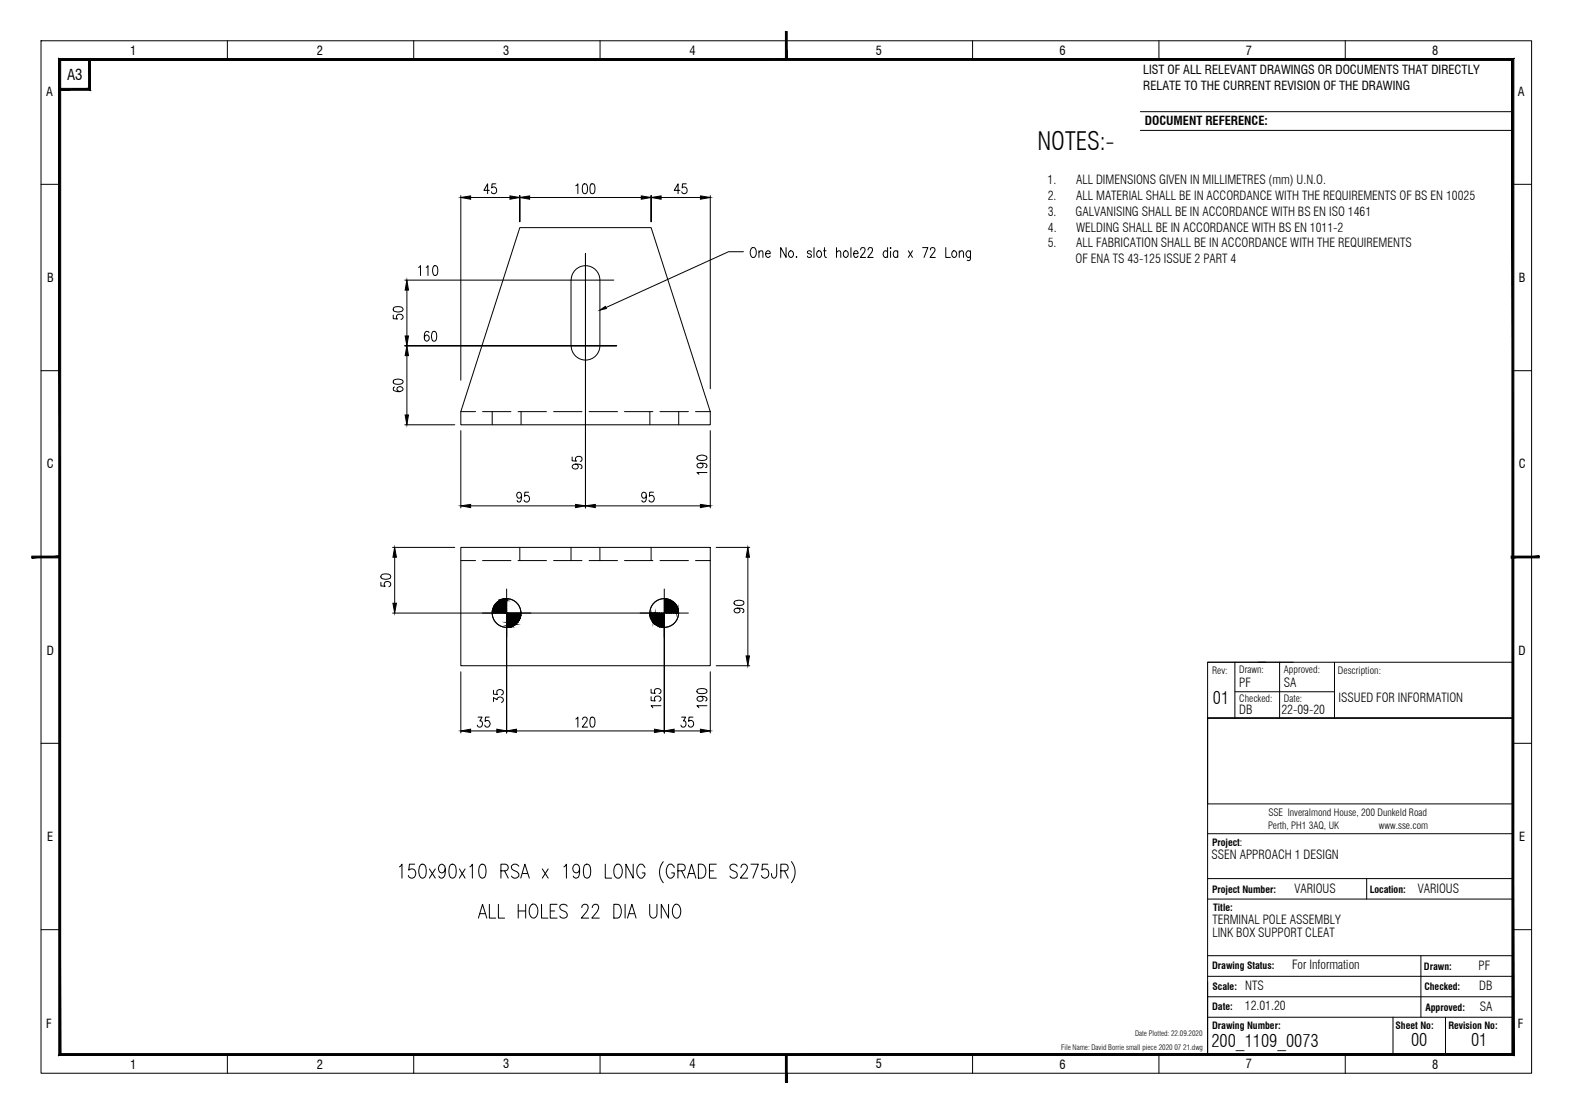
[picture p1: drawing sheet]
<svg xmlns="http://www.w3.org/2000/svg" width="420mm" height="297mm" viewBox="0 0 420 297" stroke-linecap="round" stroke-linejoin="round" font-family="sans-serif">
<!-- layer: Border -->
<g fill="none" stroke="#000" stroke-width=".27">
<path d="M304.4 29.8h99.4M304.4 34.8h99.4M322.4 176.7h81.4M345.2 176.7h-22.8v14.9h81.4h-81.4v89.8h81.4M356.2 176.7v14.9M403.8 213.5v18.1M322.4 222.5h81.4M322.4 234.5h81.4M322.4 239.9h81.4M364.8 234.5v5.4M322.4 255.1h81.4M379.3 255.1v16.4"/>
<path d="M322.4 260.6h81.4M322.4 266h81.4M322.4 271.5h81.4M371.8 271.5v9.9M385.9 271.5v9.9"/>
</g>
<!-- layer: Border Grid -->
<g fill="none" stroke="#000" stroke-width=".27">
<path d="M11 10.9h397.8v275.5h-397.8zM60.7 10.9v5M110.4 10.9v5M160.2 10.9v5M259.6 10.9v5M309.4 10.9v5M359.1 10.9v5M11 49.2h4.9M403.8 49.2h5M11 98.9h4.9M403.8 98.9h5M11 198.4h4.9"/>
<path d="M403.8 198.4h5M11 248.1h4.9M403.8 248.1h5M60.7 281.4v5M110.4 281.4v5M160.2 281.4v5M259.6 281.4v5M309.4 281.4v5M359.1 281.4v5"/>
</g>
<!-- layer: Border -->
<g fill="#000" stroke="#000" stroke-width=".27">
<path d="M15.7 15.6l.5 .5 387.9-.5zM16.2 16.1l387.9-.5-.5 .5zM404.1 15.6l-.5 .5 .5 265.6zM403.6 16.1l.5 265.6-.5-.5zM15.7 281.7h388.4l-.5-.5zM16.2 281.2h387.4l-387.9 .5zM15.7 15.6v266.1l.5-.5zM15.7 15.6l.5 .5v265.1z"/>
<path d="M15.9 23.6v.5l7.8-.5zM15.9 24.1l7.8-.5 .5 .5zM23.7 15.9v7.7l.5 .5zM23.7 15.9h.5v8.2z"/>
</g>
<!-- layer: 0 -->
<g fill="#000" stroke="#000" stroke-width=".27">
<path d="M209.7 8.4v7.5h.4zM209.7 8.4h.4v7.5z"/>
<path d="M8.5 148.9h7.4v-.5zM8.5 148.4h7.4l-7.4 .5z"/>
<path d="M403.4 148.9h7.5v-.5zM403.4 148.4h7.5l-7.5 .5z"/>
<path d="M209.7 281.4v7.5h.4zM209.7 281.4h.4v7.5z"/>
</g>
<path d="M329.6 176.7v14.9M335.9 176.7h2M341.6 176.7v14.9M403.8 176.7v14.9M322.4 191.6h81.4v22.9h-81.4zM329.6 184.6h26.6" fill="none" stroke="#000" stroke-width=".27"/>
<!-- layer: PDF34_Text -->
<g fill="none" stroke="#000" stroke-width=".27">
<path d="M106.6 231.4l.7-.8v3.8M110.7 230.6h-1.4l-.2 1.6a1.15 1.15 0 0 1 1.9 .8 1.15 1.15 0 0 1-1.7 1.1l-.3-.5M112.3 230.8l.6-.2a1.81 1.81 0 0 1 .9 2.2l-.4 1.3-.8 .3a2.65 2.65 0 0 1-.3-3.6zM114.6 231.9l1.6 2.5M116.2 231.9l-1.6 2.5M118.9 231.9a.95 .95 0 0 1-1.5 .9 1.28 1.28 0 0 1 .6-2.2l.4 .2a2.84 2.84 0 0 1 0 3.3l-.7 .3-.4-.3-.1-.3M120.2 230.8l.7-.2a1.81 1.81 0 0 1 .9 2.2l-.4 1.3-.7 .3a1.78 1.78 0 0 1-.9-2.2zM122.6 231.9l1.5 2.5M124.1 231.9l-1.5 2.5M125.4 231.4l.7-.8v3.8M128.3 230.8l.6-.2a1.81 1.81 0 0 1 .8 2.2l-.3 1.3-.8 .3a1.78 1.78 0 0 1-.8-2.2l.1-.8zM133.7 232.4h1.2a.9 .9 0 0 0 .8-.9 .9 .9 0 0 0-.8-.9h-1.2v3.8"/>
<path d="M134.7 232.4l1 2M138.5 231.2a1.04 1.04 0 0 0-1.1-.6 1.04 1.04 0 0 0-.9 .9l.6 .7a1.91 1.91 0 0 1 1.4 1.1 1.05 1.05 0 0 1-.8 1.1 1.05 1.05 0 0 1-1.2-.6M139 234.4l1.1-3.8 1.2 3.8M139.5 233.1h1.3M144.8 231.9l1.5 2.5M146.3 231.9l-1.5 2.5M150.5 231.4l.7-.8v3.8M154.7 231.9a.93 .93 0 0 1-1 1.1 1.2 1.2 0 0 1-.8-1.3 1.2 1.2 0 0 1 1-1.1l.4 .2a3.4 3.4 0 0 1 0 3.3l-.7 .3-.6-.6M156.1 230.8l.7-.2a1.81 1.81 0 0 1 .9 2.2l-.4 1.3-.7 .3a1.78 1.78 0 0 1-.9-2.2zM161.6 230.6v3.8h1.7M164.4 230.8l.3-.2a1.28 1.28 0 0 1 1.4 1.5 1.66 1.66 0 0 1-1.4 2.3 2.46 2.46 0 0 1-.3-3.6zM169 230.6v3.8l-1.9-3.8v3.8"/>
<path d="M172.2 231.5a1.04 1.04 0 0 0-1.6-.7 2.41 2.41 0 0 0 .2 3.6 1.18 1.18 0 0 0 1.4-1.4h-.8M177 230a4.5 4.5 0 0 0 0 5.6M180 231.5a.98 .98 0 0 0-1-.9 .98 .98 0 0 0-1 .9 2.41 2.41 0 0 0 .7 2.9 1.17 1.17 0 0 0 1.3-1.4h-.7M181 232.4h1.2a.9 .9 0 0 0 .7-.9 .9 .9 0 0 0-.7-.9h-1.2v3.8M181.9 232.4l1 2M183.5 234.4l1.1-3.8 1.1 3.8M183.9 233.1h1.4M186.4 230.6h1a2.17 2.17 0 0 1 0 3.8h-1zM189.4 232.4h1.1M191.2 230.6h-1.8v3.8h1.8M196.8 231.2a.98 .98 0 0 0-1.3-.6 .98 .98 0 0 0-.5 1.3l1.2 .7a.91 .91 0 0 1 .6 .9 .91 .91 0 0 1-.7 .9h-.5l-.8-.6M197.8 231.5l.1-.5a.88 .88 0 0 1 1.3-.2 .88 .88 0 0 1 .1 1.3l-1.7 2.3h2"/>
<path d="M200.5 230.6h1.9l-1.4 3.8M205 230.6h-1.5l-.1 1.6a1.07 1.07 0 0 1 1.3-.2 1.07 1.07 0 0 1 .5 1.3 1 1 0 0 1-.8 1 1 1 0 0 1-1.1-.7M207.3 230.6v2.9l-.3 .6-.5 .3a1.06 1.06 0 0 1-.6-1.3M208.4 232.4h1.3a.91 .91 0 0 0 .7-.9 .91 .91 0 0 0-.7-.9h-1.3v3.8M209.4 232.4l1 2M211.2 230a4.5 4.5 0 0 1 0 5.6M127.7 245l1.1-3.7 1.1 3.7M128.1 243.8h1.4M130.6 241.3v3.7h1.7M133 241.3v3.7h1.7M138.3 241.3v3.7M138.3 243.1h2"/>
<path d="M140.3 241.3v3.7M141.8 241.5a1.11 1.11 0 0 1 1.3 0 1.11 1.11 0 0 1 .4 1.2l-.1 1.4a1 1 0 0 1-.9 .9 1 1 0 0 1-1.1-.8l-.1-1.6zM144.6 241.3v3.7h1.6M146.9 243.1h1.2M148.7 241.3h-1.8v3.7h1.8M151.4 241.9a1.06 1.06 0 0 0-1.1-.6 1.06 1.06 0 0 0-.9 .9 1.6 1.6 0 0 0 1.5 1.1l.2 .2a.9 .9 0 0 1 .3 .9 .9 .9 0 0 1-.7 .6l-1-.1-.3-.4M155.3 242.2l.3-.7 .8-.2a1.2 1.2 0 0 1 .2 2l-1.4 1.7h1.9M158.1 242.2v-.1a.93 .93 0 0 1 1.1-.8 1.2 1.2 0 0 1 .2 2l-1.4 1.7h2M163.9 241.3h.9a1.78 1.78 0 0 1 1 2.4 1.58 1.58 0 0 1-1 1.3h-.9zM166.9 241.3v3.7M167.5 245l1.2-3.7 1.1 3.7M168 243.8h1.3"/>
<path d="M173.4 241.3v2.7a.98 .98 0 0 0 1 1 .98 .98 0 0 0 1-1v-2.7M178.5 241.3v3.7l-2-3.7v3.7M180 241.6a.91 .91 0 0 1 1-.2 .91 .91 0 0 1 .6 .8 2.34 2.34 0 0 1-.7 2.8 1.53 1.53 0 0 1-1.4-2z"/>
</g>
<!-- layer: PDF34_EL-Steel -->
<g fill="none" stroke="#000" stroke-width=".27">
<path d="M138.8 60.7h35l15.8 49.2v3.5h-66.6v-3.5zM152.4 74.8v17.5M152.5 74.7a3.8 3.8 0 0 1 3.8-3.8 3.8 3.8 0 0 1 3.8 3.8v17.6a3.8 3.8 0 0 1-3.8 3.8 3.8 3.8 0 0 1-3.8-3.8M131.4 109.9v3.5M139.1 109.9v3.5M173.5 109.9v3.5M181.2 109.9v3.5M123 146.1h66.6v31.6h-66.6zM138.8 146.1v3.5M152.4 146.1v3.5M160.1 146.1v3.5M173.8 146.1v3.5"/>
<circle cx="135.2" cy="163.6" r="3.8"/>
<circle cx="177.3" cy="163.6" r="3.8"/>
</g>
<!-- layer: PDF34_EL-Steel-Hidd -->
<g fill="none" stroke="#000" stroke-width=".27">
<path d="M123 109.9h3.9M128.8 109.9h7.6M138.3 109.9h7.6M147.8 109.9h7.5M157.3 109.9h7.5M166.7 109.9h7.6M176.2 109.9h7.6M185.7 109.9h3.9M123 149.6h3.9M128.8 149.6h7.6M138.3 149.6h7.6M147.8 149.6h7.5"/>
<path d="M157.3 149.6h7.5M166.7 149.6h7.6M176.2 149.6h7.6M185.7 149.6h3.9"/>
</g>
<!-- layer: PDF34_Dimensions -->
<g fill="none" stroke="#000" stroke-width=".27">
<path d="M123 52.2v49.3M125.6 52.7h10.5M130.6 50.8h-1.4l1-1.7v2.6M132.4 49.1h-1.1v1.1a.81 .81 0 0 1 1.1 0 .81 .81 0 0 1 0 1.2 .81 .81 0 0 1-1.1 0l-.1-.2M138.8 52.2v7v-7M141.4 52.7h29.8M153.7 49.6l.5-.5v2.6M155.7 49.1h.5a1.54 1.54 0 0 1 .5 2.1l-.2 .4-.5 .1a1.54 1.54 0 0 1-.5-2.1zM157.7 49.1h.6a1.6 1.6 0 0 1 .4 2.1l-.2 .4-.5 .1a1.6 1.6 0 0 1-.4-2.1zM173.8 52.2v7v-7M176.5 52.7h10.5M181.5 50.8h-1.5l1-1.7v2.6"/>
<path d="M183.2 49.1h-1l-.1 1.1a.81 .81 0 0 1 1.1 0 .81 .81 0 0 1 0 1.2 .81 .81 0 0 1-1.1 0l-.1-.2M189.6 52.2v51.6M108.1 74.8h55.8M108.6 77.4v12.3M111.7 71.4l.6-.5v2.6M113.8 71.4l.4-.5v2.6M115.8 71l.5-.1a1.72 1.72 0 0 1 0 2.6h-.2a1.97 1.97 0 0 1-.3-2.5zM198.4 67.2h-3.9l-32.8 14.9M200.7 66.2l.6-.1a1.69 1.69 0 0 1 0 2.6 1.24 1.24 0 0 1-.9-2zM202.6 67.4l.5-.5 .5 .2 .1 1.6M202.6 66.9v1.8M204.4 67.7h1.2l-.2-.6a.86 .86 0 0 0-1.1 .5 .86 .86 0 0 0 .6 1.1h.3l.4-.4"/>
<path d="M209.8 66.1v2.6l-1.4-2.6v2.6M210.8 67.1a.86 .86 0 0 1 1.1 .5 .86 .86 0 0 1-.6 1.1 .91 .91 0 0 1-.8-.7 .91 .91 0 0 1 .3-.9zM212.5 68.6h.2zM216.6 67.3a.63 .63 0 0 0-1-.2v.5l.7 .2 .3 .5a.63 .63 0 0 1-1 .3l-.1-.3M217.3 66.1v2.6M218.3 67.1a.54 .54 0 0 1 .9 .2 .81 .81 0 0 1 0 1 .81 .81 0 0 1-.9 .3l-.3-.7zM219.8 66.9h.7M220.1 66.1v2.1l.1 .4 .4 .1M223.3 67.4l.5-.5 .5 .2 .1 1.6M223.3 66.1v2.6M225.2 67.3l.3-.2a.86 .86 0 0 1 1 .5 .86 .86 0 0 1-.6 1.1 .89 .89 0 0 1-.7-1.4zM227.1 66.1v2.6"/>
<path d="M227.9 67.7h1.2l-.3-.6a.54 .54 0 0 0-.8 .2v1a.58 .58 0 0 0 .5 .4 .58 .58 0 0 0 .6-.4M229.7 66.7l.2-.5a.71 .71 0 0 1 1 .2 .71 .71 0 0 1-.2 1l-1.1 1.3h1.4M231.7 66.7l.2-.5a.71 .71 0 0 1 1 .2 .71 .71 0 0 1-.3 1l-1 1.3h1.5M236.9 67.3a.55 .55 0 0 0-.5-.4 .55 .55 0 0 0-.5 .4 .81 .81 0 0 0-.1 1 .81 .81 0 0 0 1 .3l.1-.3M236.9 66.1v2.6M237.7 66.1v.2zM237.7 67.1v1.6M239.6 67.3l-.1-.2a.87 .87 0 0 0-1.1 .5 .87 .87 0 0 0 .5 1.1h.4l.3-.4M239.6 66.9v1.8M242.5 66.9l1.1 1.8M243.6 66.9l-1.1 1.8M246.3 66.1h1.4l-1 2.6"/>
<path d="M248.4 66.7v-.4l.4-.2 .7 .2a.89 .89 0 0 1-.3 1.1l-.9 1.3h1.4M252.5 66.1v2.6h1.2M254.4 67.1a.86 .86 0 0 1 1 .5 .86 .86 0 0 1-.5 1.1 .91 .91 0 0 1-.9-.6 .91 .91 0 0 1 .4-1zM256.1 67.4l.5-.5 .4 .2 .2 .3v1.3M256.1 66.9v1.8M259.1 66.9l-.1 2.4-.4 .3-.4-.2M259.1 67.3a.55 .55 0 0 0-.6-.4 .55 .55 0 0 0-.5 .4 .81 .81 0 0 0 0 1 .81 .81 0 0 0 .9 .3l.2-.3M105 84.1v.9l1.1 .1a.81 .81 0 0 1 .6-1.3 .81 .81 0 0 1 .7 1.2l-.4 .3M105.1 82.2a1.9 1.9 0 0 1 2.5 .3v.1a1.97 1.97 0 0 1-2.5 .4zM108.1 92.3h56.5h-56.5M108.6 94.9v15.8M114.5 88.8l-.1-.2-.5-.2a1.88 1.88 0 0 0-.3 2.5 .74 .74 0 0 0 1-.7 .74 .74 0 0 0-1-.7l-.3 .7"/>
<path d="M115.5 88.6l.5-.2a1.72 1.72 0 0 1 0 2.7h-.2a1.95 1.95 0 0 1-.3-2.5zM105.1 101.5a2.04 2.04 0 0 1 2.5 .3v.2a2.04 2.04 0 0 1-2.5 .3zM105.3 103.3a.61 .61 0 0 0-.2 .9 1.66 1.66 0 0 0 2.5-.4 .79 .79 0 0 0-1-.6 .79 .79 0 0 0-.5 1l.6 .3M108.1 113.4h13.3M123 114.9v20.7M189.6 114.9v20.7M125.6 135h28.1M139.2 132.2a.7 .7 0 0 1-.7 .8 .77 .77 0 0 1-.6-1 .77 .77 0 0 1 1-.5 2.2 2.2 0 0 1 0 2.4l-.5 .1-.3-.1-.1-.3M141.1 131.4h-1l-.1 1.1a.81 .81 0 0 1 1.1 0 .81 .81 0 0 1 0 1.1 .81 .81 0 0 1-1.1 .1l-.1-.2M152.7 122v1l1.2 .1a.83 .83 0 0 1 .4-1.4 .83 .83 0 0 1 1 1v.3l-.4 .1M153.6 123.9a.76 .76 0 0 1 .8 .7 .79 .79 0 0 1-1 .6 .79 .79 0 0 1-.5-1 2.07 2.07 0 0 1 2.4 0 .61 .61 0 0 1-.3 .9M156.3 135.6v-67.9v67.9"/>
<path d="M158.9 135h28.1M172.5 132.2a.7 .7 0 0 1-.7 .8 .77 .77 0 0 1-.5-1 .77 .77 0 0 1 .9-.5 2.2 2.2 0 0 1 0 2.4l-.5 .1-.3-.1v-.3M174.4 131.4h-1l-.1 1.1a.81 .81 0 0 1 1.1 0 .81 .81 0 0 1 0 1.1 .81 .81 0 0 1-1.1 .1v-.2M186.2 121.8a1.89 1.89 0 0 1 2.5 .3v.2a1.58 1.58 0 0 1-2.2 .5l-.3-.2-.2-.3zM186.9 123.6l.7 .3a.75 .75 0 0 1-.7 1 .75 .75 0 0 1-.7-1l.7-.3a1.5 1.5 0 0 1 1.8 .6l-.1 .5-.3 .1M188.7 126.1h-2.7l.5 .5M101.7 155.4v1l1.1 .1a.71 .71 0 0 1 .1-1.2 .82 .82 0 0 1 1.1 0 .82 .82 0 0 1 0 1.2l-.2 .1M101.8 153.5a1.84 1.84 0 0 1 2.5 .3v.2a1.57 1.57 0 0 1-2.2 .5l-.3-.2-.1-.3zM104.8 146.1h16.6M105.4 148.7v12.3M191.2 146.1h8.9M199.6 148.7v26.3"/>
<path d="M104.8 163.6h71M123 179.3v16.3M189.6 179.3v16.3M191.2 177.7h8.9M196.1 160.5a2.48 2.48 0 0 1 2.3 0l.2 .5a1.54 1.54 0 0 1-2.1 .5l-.6-.5zM196.8 162.3l.4 .1a.62 .62 0 0 1 .4 .5 .62 .62 0 0 1-.4 .6l-.5 .1a.62 .62 0 0 1-.7-.5 .62 .62 0 0 1 .3-.7l.5-.1a1.26 1.26 0 0 1 1.8 .8l-.4 .4M125.6 195.1h7M127.6 191.4h1.1l-.6 1a.78 .78 0 0 1 .6 1.1 .78 .78 0 0 1-1.2 .3l-.1-.3M130.6 191.4h-1l-.1 1.1a.82 .82 0 0 1 1.1 .1 .82 .82 0 0 1 0 1.1 .82 .82 0 0 1-1.1 .1l-.1-.3M131.7 187.2v-1l1 .5a.77 .77 0 0 1 1.2-.6 .77 .77 0 0 1-.1 1.4M131.7 184.2v1.1l1.1 .1a.82 .82 0 0 1 .1-1.2 .82 .82 0 0 1 1.1 0 .82 .82 0 0 1 .1 1.2l-.3 .1M135.2 195.6v-30.4v30.4"/>
<path d="M137.9 195.1h36.8M153.7 191.9l.5-.5v2.7M155.5 192l.1-.4a.65 .65 0 0 1 .9-.1 .65 .65 0 0 1 .2 .9l-1.3 1.7h1.4M157.7 191.5l.6-.1a1.87 1.87 0 0 1 0 2.7h-.3a1.71 1.71 0 0 1-.4-2.2zM173.8 185.9v1.1l1.1 .1a.81 .81 0 0 1 .1-1.1 .81 .81 0 0 1 1.1 0 .81 .81 0 0 1 0 1.1l-.2 .1M173.8 183.9v1.1h1.1a.82 .82 0 0 1 .6-1.3 .82 .82 0 0 1 .8 1.3l-.4 .1M176.4 188.3h-2.6l.5 .6M177.3 195.6v-30.4v30.4M179.9 195.1h7.1M181.9 191.4h1.1l-.6 1a.81 .81 0 0 1 .7 1.1 .81 .81 0 0 1-1.2 .4l-.1-.4M185 191.4h-1.1l-.1 1.1a.8 .8 0 0 1 1.1 .1 .8 .8 0 0 1 0 1.1 .8 .8 0 0 1-1.1 .1v-.3M186.2 184.1l1-.3a1.17 1.17 0 0 1 1.5 .8 1.71 1.71 0 0 1-2.2 .4l-.5-.4z"/>
<path d="M186.9 185.8a.68 .68 0 0 1 .7 1.1 .75 .75 0 0 1-1.2 .2 .75 .75 0 0 1 0-1.2 2.14 2.14 0 0 1 2.3 .6l-.1 .5-.3 .1M188.7 188.3h-2.7l.5 .6"/>
</g>
<g fill="#000" stroke="#000" stroke-width=".27">
<path d="M123 52.7l2.6-.4v.9zM136.1 52.3l2.7 .4-2.7 .5zM138.8 52.7l2.6-.4v.9zM171.2 52.3l2.6 .4-2.6 .5zM173.8 52.7l2.7-.4v.9zM187 52.3l2.6 .4-2.6 .5zM108.6 74.8l.4 2.6h-.9zM108.6 92.3l.4 2.6h-.9zM108.1 89.7h.9l-.4 2.6zM160.1 82.8l1.5-1 .3 .5zM108.1 110.7h.9l-.4 2.7zM123 135l2.6-.4v.9z"/>
<path d="M153.7 134.6l2.6 .4-2.6 .5zM156.3 135l2.6-.4v.9zM187 134.6l2.6 .4-2.6 .5zM105.4 146.1l.4 2.6h-.9zM199.6 146.1l.5 2.6h-.9zM104.9 161h.9l-.4 2.6zM199.2 175h.9l-.5 2.7zM123 195.1l2.6-.5v.9zM132.6 194.6l2.6 .5-2.6 .4zM135.2 195.1l2.7-.5v.9zM174.7 194.6l2.6 .5-2.6 .4zM177.3 195.1l2.6-.5v.9z"/>
<path d="M187 194.6l2.6 .5-2.6 .4z"/>
</g>
<!-- layer: PDF34_EL-Holes -->
<g fill="none" stroke="#000" stroke-width=".27">
<path d="M135.2 157.2v12.9M177.3 157.2v12.9M128.8 163.6h12.9M170.8 163.6h13"/>
<circle cx="135.2" cy="163.6" r="3.8"/>
<circle cx="177.3" cy="163.6" r="3.8"/>
</g>
<g fill="#000" stroke="#000" stroke-width=".27">
<path d="M134.6 159.9l.6-.1zM135.2 167.3h1.4zM173.5 163.6v.7zM181 162.3v1.3z"/>
<path d="M134.6 159.9l.6 .1v-.1zM133.9 160l.7-.1 .6 .1zM133.9 160l1.3 .3v-.3zM133.3 160.3l.6-.3 1.3 .3zM133.3 160.3l1.9 .4v-.4zM132.8 160.7l.5-.4 1.9 .4zM132.8 160.7l2.4 .5v-.5zM132.3 161.2l.5-.5 2.4 .5zM132.3 161.2l2.9 .5v-.5zM132.3 161.2l2.9 .5h-3.3zM131.9 161.7l3.3 .6v-.6zM131.9 161.7l3.3 .6h-3.6zM131.6 162.3l3.6 .7v-.7zM131.6 162.3l3.6 .7h-3.8zM131.4 163l3.8 .6v-.6zM131.4 163l3.8 .6h-3.8z"/>
<path d="M177.3 159.8v3.8l.7-3.7zM178 159.9v3.7h-.7zM178 159.9v3.7l.6-3.6zM178.6 160v3.6h-.6zM178.6 160v3.6l.6-3.3zM179.2 160.3v3.3h-.6zM179.2 160.3v3.3l.6-2.9zM179.8 160.7v2.9h-.6zM179.8 160.7v2.9l.5-2.4zM180.3 161.2v2.4h-.5zM180.3 161.2v2.4l.4-1.9zM180.7 161.7v1.9h-.4zM180.7 161.7v1.9l.3-1.3zM181 162.3v1.3h-.3z"/>
<path d="M135.2 167.3l.7 .1zM135.2 167.4h.7z"/>
<path d="M135.2 163.6l3.9 .7v-.7zM135.2 163.6l3.9 .7h-3.9zM135.2 164.3l3.7 .7 .2-.7zM135.2 164.3l3.7 .7h-3.7zM135.2 165l3.4 .6 .3-.6zM135.2 165l3.4 .6h-3.4zM135.2 165.6l3 .5 .4-.5zM135.2 165.6l3 .5h-3zM135.2 166.1l2.5 .5 .5-.5zM135.2 166.1l2.5 .5h-2.5zM135.2 166.6l2 .4 .5-.4zM135.2 166.6l2 .4h-2zM135.2 167l1.4 .3 .6-.3zM135.2 167l1.4 .3h-1.4z"/>
<path d="M173.5 163.6v.7l.2-.7zM173.7 163.6v1.4l-.2-.7zM173.7 163.6v1.4l.3-1.4zM174 163.6v2l-.3-.6zM174 163.6v2l.4-2zM174.4 163.6v2.5l-.4-.5zM174.4 163.6v2.5l.5-2.5zM174.9 163.6v3l-.5-.5zM174.9 163.6v3l.5-3zM175.4 163.6v3.4l-.5-.4zM175.4 163.6v3.4l.6-3.4zM176 163.6v3.7l-.6-.3zM176 163.6v3.7l.6-3.7zM176.6 163.6v3.8l-.6-.1zM176.6 163.6v3.8l.7-3.8zM177.3 163.6v3.9l-.7-.1z"/>
<path d="M181.1 163l-.1 .6zM181.1 163l.1 .6z"/>
</g>
<text font-size="6.7" x="276.9" y="40">NOTES:-</text>
<g font-size="4.7">
<text x="323.8" y="187.9">01</text>
<text x="323.4" y="279.4">200_1109_0073</text>
<text x="376.7" y="279.2">00</text>
<text x="392.7" y="279.2">01</text>
</g>
<text font-size="4" x="17.9" y="21.3">A3</text>
<g font-size="3.3">
<text x="34.7" y="14.6">1</text>
<text x="84.6" y="14.6">2</text>
<text x="134.3" y="14.6">3</text>
<text x="184.1" y="14.6">4</text>
<text x="233.8" y="14.6">5</text>
<text x="282.9" y="14.6">6</text>
<text x="332.6" y="14.6">7</text>
<text x="382.3" y="14.6">8</text>
<text x="305.2" y="19.8">LIST OF ALL RELEVANT DRAWINGS OR DOCUMENTS THAT DIRECTLY</text>
<text x="305.2" y="24">RELATE TO THE CURRENT REVISION OF THE DRAWING</text>
<text x="12.3" y="25.6">A</text>
<text x="405.2" y="25.6">A</text>
<text x="305.6" y="33.5">DOCUMENT REFERENCE:</text>
<text x="279.6" y="49.2">1.</text>
<text x="279.7" y="53.4">2.</text>
<text x="287.3" y="49.2">ALL DIMENSIONS GIVEN IN MILLIMETRES (mm) U.N.O.</text>
<text x="287.3" y="53.4">ALL MATERIAL SHALL BE IN ACCORDANCE WITH THE REQUIREMENTS OF BS EN 10025</text>
<text x="279.7" y="57.6">3.</text>
<text x="287.1" y="57.6">GALVANISING SHALL BE IN ACCORDANCE WITH BS EN ISO 1461</text>
<text x="279.7" y="66">5.</text>
<text x="279.7" y="61.8">4.</text>
<text x="287.3" y="61.8">WELDING SHALL BE IN ACCORDANCE WITH BS EN 1011-2</text>
<text x="287.3" y="66">ALL FABRICATION SHALL BE IN ACCORDANCE WITH THE REQUIREMENTS</text>
<text x="287.1" y="70.2">OF ENA TS 43-125 ISSUE 2 PART 4</text>
<text x="12.6" y="75.3">B</text>
<text x="405.4" y="75.3">B</text>
<text x="12.5" y="125">C</text>
<text x="405.4" y="125">C</text>
<text x="12.5" y="174.8">D</text>
<text x="405.4" y="174.8">D</text>
<text x="330.8" y="183.5">PF</text>
<text x="342.7" y="183.4">SA</text>
<text x="330.8" y="190.6">DB</text>
<text x="342" y="190.6">22-09-20</text>
<text x="357.3" y="187.4">ISSUED FOR INFORMATION</text>
<text x="12.6" y="224.5">E</text>
<text x="405.5" y="224.5">E</text>
<text x="323.4" y="229.2">SSEN APPROACH 1 DESIGN</text>
<text x="345.6" y="238.3">VARIOUS</text>
<text x="378.4" y="238.3">VARIOUS</text>
<text x="323.6" y="246.7">TERMINAL POLE ASSEMBLY</text>
<text x="323.6" y="250">LINK BOX SUPPORT CLEAT</text>
<text x="344.9" y="258.7">For Information</text>
<text x="394.7" y="258.8">PF</text>
<text x="332.3" y="269.7">12.01.20</text>
<text x="332.4" y="264.2">NTS</text>
<text x="394.8" y="264.3">DB</text>
<text x="395" y="269.7">SA</text>
<text x="12.3" y="274.2">F</text>
<text x="405.2" y="274.2">F</text>
<text x="34.7" y="285.2">1</text>
<text x="84.6" y="285.2">2</text>
<text x="134.3" y="285.2">3</text>
<text x="184.1" y="285.2">4</text>
<text x="233.8" y="285.2">5</text>
<text x="282.9" y="285.2">6</text>
<text x="332.6" y="285.2">7</text>
<text x="382.3" y="285.2">8</text>
</g>
<g font-size="2.7">
<text x="323.6" y="180">Rev:</text>
<text x="330.8" y="179.6">Drawn:</text>
<text x="342.7" y="179.6">Approved:</text>
<text x="357.2" y="180">Description:</text>
<text x="330.8" y="187.5">Checked:</text>
<text x="342.7" y="187.5">Date:</text>
<text x="338.5" y="221.1">Perth, PH1 3AQ, UK</text>
<text x="338.6" y="217.8">SSE Inveralmond House, 200 Dunkeld Road</text>
<text x="368.1" y="221.1">www.sse.com</text>
</g>
<g font-size="2.6">
<text x="323.5" y="225.8">Project:</text>
<text x="323.5" y="238.3">Project Number:</text>
<text x="365.6" y="238.3">Location:</text>
<text x="323.8" y="243.1">Title:</text>
<text x="323.5" y="258.7">Drawing Status:</text>
<text x="380.1" y="258.8">Drawn:</text>
<text x="323.5" y="269.6">Date:</text>
<text x="323.7" y="264.2">Scale:</text>
<text x="380.2" y="264.3">Checked:</text>
<text x="380.5" y="269.7">Approved:</text>
<text x="323.5" y="274.5">Drawing Number:</text>
<text x="372.5" y="274.5">Sheet No:</text>
<text x="386.6" y="274.5">Revision No:</text>
</g>
<g font-size="2">
<text x="283.2" y="280.1">File Name: David Borrie small piece 2020 07 21.dwg</text>
<text x="303" y="276.6">Date Plotted: 22.09.2020</text>
</g>
</svg>
